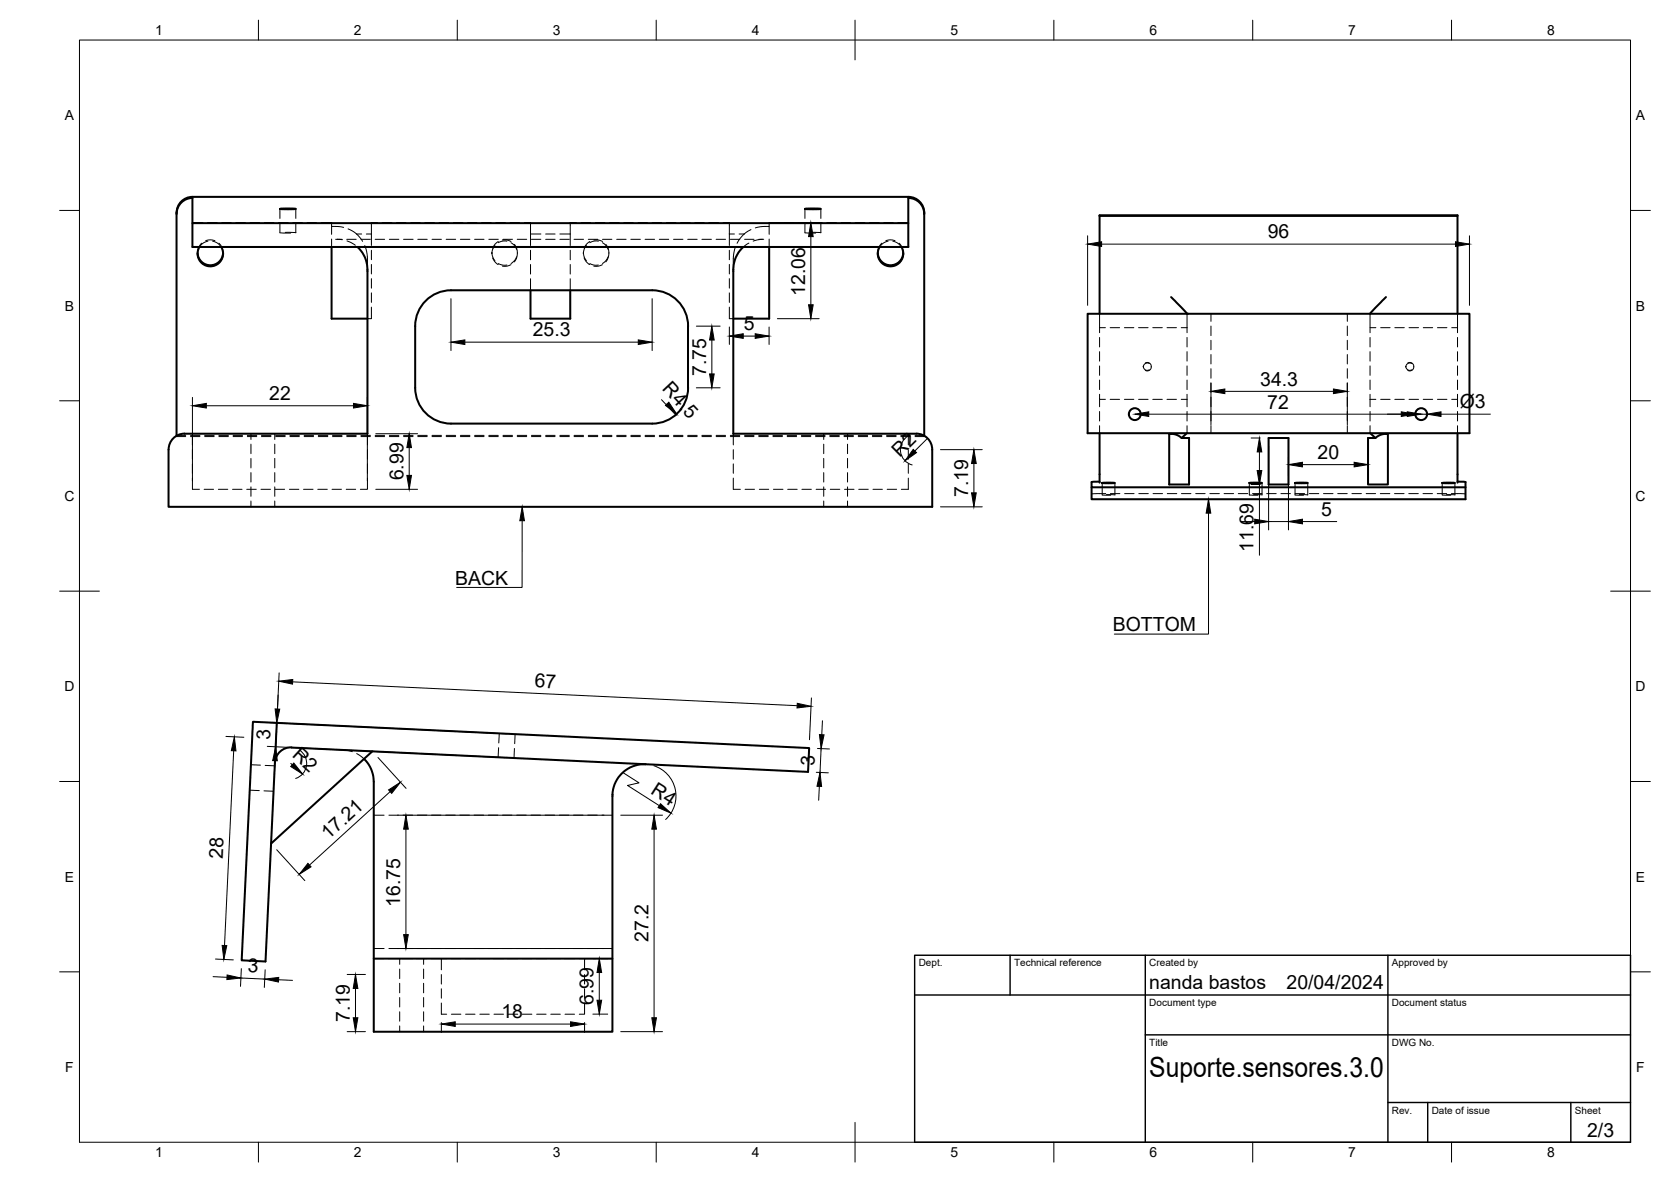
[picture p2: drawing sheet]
<svg xmlns="http://www.w3.org/2000/svg" width="420mm" height="297mm" viewBox="0 0 420 297" stroke-linecap="round" stroke-linejoin="round" font-family="sans-serif">
<!-- layer: Visible -->
<g fill="none" stroke="#000" stroke-width=".51">
<path d="M44.4 53.7a4 4 0 0 1 4-4v6.4h180v-6.4a4 4 0 0 1 4 4M48.4 56.1v6h180v-6M70.4 52.5h4zM202.4 52.5h4zM276.5 54.3h90v24.6M366.5 54.3v-.2h-90v24.8M49.7 63.6a3.2 3.2 0 0 0 3.2 3.1 3.2 3.2 0 0 0 3.2-3.1M50.2 62a3.2 3.2 0 0 0 2.7 4.9 3.2 3.2 0 0 0 2.7-4.9M83.4 62.1v18h9M89.9 62.1a7.6 7.6 0 0 1 2.5 5.7v41.2h-46a4 4 0 0 0-4 4M107 75.6a9 9 0 0 1 6.4-2.7h50.6a9 9 0 0 1 9 9.1v15.4a9 9 0 0 1-9 9.1h-50.6a9 9 0 0 1-9-9v-15.5a9 9 0 0 1 2.6-6.4zM133.4 72.9v7.2h10v-7.2"/>
<path d="M186.9 62.1a7.6 7.6 0 0 0-2.5 5.7v41.2h46a4 4 0 0 1 4 4M193.4 62.1v18h-9M220.7 63.6a3.2 3.2 0 0 0 3.2 3.1 3.2 3.2 0 0 0 3.2-3.1M221.2 62a3.2 3.2 0 0 0 2.7 4.9 3.2 3.2 0 0 0 2.7-4.9M273.5 78.9h96v30h-96zM294.5 74.7l4 4.2M348.5 74.7l-4 4.2M42.4 113v14.4h192v-14.4M44.4 109.5v-56a4 4 0 0 1 4-4h180a4 4 0 0 1 4 4v56M276.5 108.9v12.4M298.5 108.9l-1.4 1.2h1.9v11.7h-5v-12.8l1.9 .3 1.2 .8M319 110.1h5v11.7h-5z"/>
<path d="M344.5 108.9l1.3 1.2h-1.8v11.7h5v-12.8l-1.9 .3-1.3 .8M366.5 108.9v12.4M274.5 121.1v1.4h94M276.5 121l-2 .1M277.1 121.4h3.2zM314.1 121.4h3.2zM325.6 121.4h3.2zM362.6 121.4h3.2zM366.5 121l2 .1v4.4h-94v-3M63.6 181.4l6 .3-2.8 59.9-6-.3zM69.6 181.7l133.9 6.3-.3 6-129.9-6.1M73.3 187.8a4 4 0 0 0-4.2 3.8"/>
<path d="M91.5 190.7a8.1 8.1 0 0 1 2.5 6.1v62.5h60v-59.2M93.6 188.8l-25.4 23.2M162.3 192.1a8 8 0 0 0-8.3 7.9M94 240.9h60"/>
<circle cx="285.3" cy="104.1" r="1.49"/>
<circle cx="357.3" cy="104.1" r="1.49"/>
</g>
<!-- layer: Hidden -->
<g fill="none" stroke="#000" stroke-width=".25">
<path d="M48.4 55.9h2.6M52.2 55.9h2.4M55.8 55.9h2.3M59.3 55.9h2.4M62.9 55.9h2.4M66.5 55.9h2.4M70 55.9h2.4M70.4 56.1v2.4l2.7 .1M70.4 52.5v2.4M73.6 55.9h2.4M74.4 56.1v2.4l-2.7-.1M74.4 52.5v2.4"/>
<path d="M77.2 55.9h2.4M80.8 55.9h2.6M83.4 56v.9l3 .3M83.4 55.9v.1M83.4 56.9v2M87.5 57.5l2.2 1.3M89.7 58.8l1.5 1.8M89.7 58.8h1.2M92.1 58.8h1.3M93.4 58.8v2.9M94.9 55.9h-1.5v2.9M96.1 55.9h2.4"/>
<path d="M99.7 55.9h2.4M103.3 55.9h2.3M106.8 55.9h2.4M110.4 55.9h2.4M114 55.9h2.4M117.6 55.9h2.3M121.1 55.9h2.4M124.7 55.9h2.4M128.3 55.9h2.3M131.8 55.9h1.6v2.9M133.4 58.8h2.6M133.4 58.8v2.9"/>
<path d="M137.2 58.8h2.4M140.8 58.8h2.6M143.4 58.8v2.9M144.9 55.9h-1.5v2.9M146.1 55.9h2.4M149.7 55.9h2.4M153.3 55.9h2.4M156.8 55.9h2.4M160.4 55.9h2.4M164 55.9h2.4M167.6 55.9h2.3M171.1 55.9h2.4"/>
<path d="M174.7 55.9h2.4M178.3 55.9h2.4M181.8 55.9h1.6v2.9M183.4 58.8h1.3M183.4 58.8v2.9M185.8 58.8h1.3M187.1 58.8l-.9 1-.9 1.3M188.8 57.7l-1.7 1.1M189.9 57.3l1.2-.3 2.3-.1v2M196 55.9h-2.6v1M197.2 55.9h2.4M200.8 55.9h2.4"/>
<path d="M202.4 56.1v2.4l2.7 .1M202.4 52.5v2.4M204.3 55.9h2.4M206.4 56.1v2.4l-2.7-.1M206.4 52.5v2.4M207.9 55.9h2.4M211.5 55.9h2.4M215.1 55.9h2.3M218.6 55.9h2.4M222.2 55.9h2.4M225.8 55.9h2.6M49.7 63.5v.2"/>
<path d="M50.7 61.1l-.7 1-.3 1.5M52.3 60.6l-1.1 .4-1 1.1M53.5 60.6l1 .4 1.1 1.1M54 60.5l-1.1-.2-1.2 .2M55 61.1l.8 1 .3 1.5M56.1 63.5v.2M83.4 60.1v2M84.4 60.1l1.7 .1M84.8 60.1h1.2M87.2 60.1h2.4M87.2 60.5l2.1 1.1M90.8 60.1h2.3"/>
<path d="M91.7 61.7l.6 2.2 .1 3.9M93.4 77.2v2.9h-1M93.4 62.9v2.4M93.4 66.4v2.4M93.4 70v2.4M93.4 73.6v2.4M94.3 60.1h2.4M97.9 60.1h2.4M101.5 60.1h2.4M105.1 60.1h2.3M108.6 60.1h2.4M112.2 60.1h2.4"/>
<path d="M115.8 60.1h2.4M119.3 60.1h2.4M122.9 60.1h2.4M123.7 63.5l.3 1.2 .4 .8M123.9 64.8l.4 .9 1 .8M124.4 61.7l-.6 1-.1 1v-.2M125.3 60.7l-.8 .6-.6 1.1M125.3 66.2l.9 .4h1.3M126.3 60.3h1l1.2 .4M126.5 60.1h2.4M127.4 60.6h-.9l-1.2 .4M128.5 61l.8 .6 .6 1.1"/>
<path d="M128.5 66.5l-1 .4h-1.2M129.3 61.4l.6 1 .2 1.3M129.9 64.5l-.4 .9-1 .8M130 60.1h2.4M130.1 63.8l-.3 1.2-.5 .8M133.4 62.9v2.4M133.4 66.5v2.4M133.4 70v2.9M133.6 60.1h2.4M137.2 60.1h2.4M140.8 60.1h2.4M143.4 62.9v2.4"/>
<path d="M143.4 66.5v2.4M143.4 70v2.9M144.3 60.1h2.4M146.9 64.8l.4 .9 1 .8M147.4 61.7l-.5 1-.2 1v-.2l.2 1.2 .5 .8M147.9 60.1h2.4M148.3 60.7l-.8 .6-.6 1.1M148.3 66.2l.9 .4h1.3M149.3 60.3h1l1.2 .4M150.5 60.6h-1l-1.2 .4M151.5 66.5l-1 .4h-1.2M151.5 61l.8 .6 .6 1.1"/>
<path d="M151.5 60.1h2.4M152.3 61.4l.6 1 .2 1.3M152.9 64.5l-.5 .9-.9 .8M153.1 63.8l-.3 1.2-.5 .8M155.1 60.1h2.3M158.6 60.1h2.4M162.2 60.1h2.4M165.8 60.1h2.3M169.4 60.1h2.3M172.9 60.1h2.4M176.5 60.1h2.4M180.1 60.1h2.3"/>
<path d="M183.4 62.9v2.4M183.4 66.4v2.4M183.4 70v2.4M183.4 73.6v2.4M183.4 77.2v2.9h1M183.6 60.1h2.4M184.9 62.2l-.5 2.3v3.3M187.2 60.1h2.4M188.3 61.1l-1.4 1M190.8 60.1h1.2M191.7 60.1l-2.3 .5M193.4 60.1v2"/>
<path d="M220.7 63.5v.2M221.7 61.1l-.9 1.5-.1 1M223.3 60.6l-1.1 .4-1 1.1M224.5 60.6l1.1 .4 1 1.1M225 60.5l-1.1-.2-1.2 .2M226.1 61.1l.7 1 .3 1.5M227.1 63.5v.2M276.5 78.9v4.7M298.5 78.9v4.7M304.5 78.9v1.9M338.8 78.9v1.9M344.5 78.9v4.7"/>
<path d="M366.5 78.9v4.7M276.5 99.1v1.3h1.4M276.5 84.8v2.4M276.5 88.4v2.3M276.5 92v2.3M276.5 95.5v2.4M276.5 82.3h1.4M279.1 82.3h2.4M282.7 82.3h2.4M286.3 82.3h2.4M288 91.2a1.04 1.04 0 0 1 1.5 .9 1.04 1.04 0 0 1-1.5 1M289 91.4a.99 .99 0 0 0-1.5 .8v-.1a1 1 0 0 0 1.5 .8"/>
<path d="M289.9 82.3h2.3M293.4 82.3h2.4M297 82.3h1.5M298.5 84.8v2.4M298.5 88.4v2.3M298.5 92v2.3M298.5 95.5v2.4M298.5 99.1v3.1M304.5 81.9v2.4M304.5 85.5v2.4M304.5 89.1v2.4M304.5 92.7v2.3"/>
<path d="M304.5 96.2v2.4M304.5 99.8v2.4M338.8 81.9v2.4M338.8 85.5v2.4M338.8 89.1v2.4M338.8 92.7v2.3M338.8 96.2v2.4M338.8 99.8v2.4M344.5 82.3h1.4M344.5 84.8v2.4M344.5 88.4v2.3M344.5 92v2.3"/>
<path d="M344.5 95.5v2.4M344.5 99.1v3.1M347.2 82.3h2.3M350.7 82.3h2.4M354 91.2a1.04 1.04 0 0 1 1.5 .9 1.04 1.04 0 0 1-1.5 1M354.3 82.3h2.4M355 91.4a1.01 1.01 0 0 0-1.5 .8v-.1a1.01 1.01 0 0 0 1.5 .8M357.9 82.3h2.3M361.4 82.3h2.4M365 82.3h1.5M366.5 84.8v2.4M366.5 88.4v2.3"/>
<path d="M366.5 92v2.3M366.5 95.5v2.4M366.5 99.1v3.1M44.4 109.5v.2h2.3M44.4 109.4h2.3M47.9 109.7h2.4M47.9 109.4h2.4M48.4 109v2.8M48.4 113v2.4M48.4 116.6v2.3M51.5 109.7h2.3M51.5 109.4h2.3"/>
<path d="M55 109.7h2.4M55 109.4h2.4M58.6 109.7h2.4M58.6 109.4h2.4M62.2 109.7h2.4M62.2 109.4h2.4M63.1 109v1.4M63.1 111.6v2.4M63.1 115.2v2.4M63.1 118.8v2.3M65.7 109.7h2.4M65.7 109.4h2.4"/>
<path d="M69.1 109v1.4M69.1 111.6v2.4M69.1 115.2v2.4M69.1 118.8v2.3M69.3 109.7h2.4M69.3 109.4h2.4M72.9 109.7h2.4M72.9 109.4h2.4M76.5 109.7h2.3M76.5 109.4h2.3M80 109.7h2.4M80 109.4h2.4"/>
<path d="M83.6 109.7h2.4M83.6 109.4h2.4M87.2 109.7h2.4M87.2 109.4h2.4M90.8 109.7h2.3M90.8 109.4h2.3M92.4 109v2.8M92.4 113v2.4M92.4 116.6v2.3M94.3 109.7h2.4M94.3 109.4h2.4M97.9 109.7h2.4"/>
<path d="M97.9 109.4h2.4M101.5 109.7h2.4M101.5 109.4h2.4M105.1 109.7h2.3M105.1 109.4h2.3M108.6 109.7h2.4M108.6 109.4h2.4M112.2 109.7h2.4M112.2 109.4h2.4M115.8 109.7h2.4M115.8 109.4h2.4M119.3 109.7h2.4"/>
<path d="M119.3 109.4h2.4M122.9 109.7h2.4M122.9 109.4h2.4M126.5 109.7h2.4M126.5 109.4h2.4M130 109.7h2.4M130 109.4h2.4M133.6 109.7h2.4M133.6 109.4h2.4M137.2 109.7h2.4M137.2 109.4h2.4M140.8 109.7h2.4"/>
<path d="M140.8 109.4h2.4M144.3 109.7h2.4M144.3 109.4h2.4M147.9 109.7h2.4M147.9 109.4h2.4M151.5 109.7h2.4M151.5 109.4h2.4M155.1 109.7h2.3M155.1 109.4h2.3M158.6 109.7h2.4M158.6 109.4h2.4M162.2 109.7h2.4"/>
<path d="M162.2 109.4h2.4M165.8 109.7h2.3M165.8 109.4h2.3M169.4 109.7h2.3M169.4 109.4h2.3M172.9 109.7h2.4M172.9 109.4h2.4M176.5 109.7h2.4M176.5 109.4h2.4M180.1 109.7h2.3M180.1 109.4h2.3M183.6 109.7h2.4"/>
<path d="M183.6 109.4h2.4M184.4 109v2.8M184.4 113v2.4M184.4 116.6v2.3M187.2 109.7h2.4M187.2 109.4h2.4M190.8 109.7h2.4M190.8 109.4h2.4M194.4 109.7h2.3M194.4 109.4h2.3M197.9 109.7h2.4M197.9 109.4h2.4"/>
<path d="M201.5 109.7h2.4M201.5 109.4h2.4M205.1 109.7h2.4M205.1 109.4h2.4M207.1 109v1.4M207.1 111.6v2.4M207.1 115.2v2.4M207.1 118.8v2.3M208.6 109.7h2.4M208.6 109.4h2.4M212.2 109.7h2.4M212.2 109.4h2.4"/>
<path d="M213.1 109v1.4M213.1 111.6v2.4M213.1 115.2v2.4M213.1 118.8v2.3M215.8 109.7h2.4M215.8 109.4h2.4M219.4 109.7h2.3M219.4 109.4h2.3M222.9 109.7h2.4M222.9 109.4h2.4M226.5 109.7h2.4M226.5 109.4h2.4"/>
<path d="M228.4 109v2.8M228.4 113v2.4M228.4 116.6v2.3M230.1 109.4h2.3M232.4 109.5v.2h-2.3M276.5 100.4v1.8M276.5 103.4v2.4M276.5 107v1.9M279.1 100.4h2.4M282.7 100.4h2.4M286.3 100.4h2.4M289.9 100.4h2.3"/>
<path d="M293.4 100.4h2.4M297 100.4h1.5M298.5 103.4v2.4M298.5 107v1.9M304.5 103.4v2.4M304.5 107v1.9M338.8 103.4v2.4M338.8 107v1.9M344.5 100.4h1.4M344.5 103.4v2.4M344.5 107v1.9M347.2 100.4h2.3"/>
<path d="M350.7 100.4h2.4M354.3 100.4h2.4M357.9 100.4h2.3M361.4 100.4h2.4M365 100.4h1.5M366.5 103.4v2.4M366.5 107v1.9M48.4 120.1v2.9h1.7M51.3 123h2.4M54.9 123h2.4M58.5 123h2.4M62 123h2.4"/>
<path d="M63.1 122.4v2.3M63.1 125.9v1.5M65.6 123h2.4M69.1 122.4v2.3M69.1 125.9v1.5M69.2 123h2.4M72.8 123h2.3M76.3 123h2.4M79.9 123h2.4M83.5 123h2.4M87.1 123h2.3M92.4 120.1v2.9h-1.8"/>
<path d="M184.4 120.1v2.9h1.8M187.3 123h2.4M190.9 123h2.4M194.5 123h2.4M198.1 123h2.3M201.6 123h2.4M205.2 123h2.4M207.1 122.4v2.3M207.1 125.9v1.5M208.8 123h2.4M212.3 123h2.4M213.1 122.4v2.3"/>
<path d="M213.1 125.9v1.5M215.9 123h2.4M219.5 123h2.4M223.1 123h2.3M228.4 120.1v2.9h-1.8M277.1 121.4v3h2.2M278 124l-3.5 .1M279.2 124h2.4M280.3 121.4v3l-2.1-.1M282.8 124h2.4M286.3 124h2.4M289.9 124h2.4"/>
<path d="M293.5 124h2.4M297.1 124h2.3M300.7 124h2.3M304.2 124h2.4M307.8 124h2.4M311.4 124h2.3M314.1 121.4v3h2.2M314.9 124h2.4M317.3 121.4v3l-2.1-.1M318.5 124h2.4M322.1 124h2.4M325.6 121.4v3h2.2"/>
<path d="M325.6 124h2.4M328.8 121.4v3l-2.1-.1M329.2 124h2.4M332.8 124h2.4M336.4 124h2.4M339.9 124h2.4M343.5 124h2.4M347.1 124h2.4M350.6 124h2.4M354.2 124h2.4M357.8 124h2.4M361.4 124h2.3"/>
<path d="M362.6 121.4v3h2.2M364.9 124l3.6 .1M365.8 121.4v3l-2.1-.1M62.8 198.6l2.4 .1M63.1 192.2l2.4 .1M66.4 198.7l2.4 .1M66.7 192.3l2.4 .2M86.4 188.5l2.2 .4M89.7 189.4l1.8 1.3M125.4 187.9l-.2 2.4M125.5 184.3l-.1 2.4M129.3 188.1l-.1 2.4"/>
<path d="M129.5 184.5l-.1 2.4M94 204.9h2.6M97.8 204.9h2.4M101.3 204.9h2.4M104.9 204.9h2.4M108.5 204.9h2.4M112.1 204.9h2.3M115.6 204.9h2.4M119.2 204.9h2.4M122.8 204.9h2.4M126.4 204.9h2.3M129.9 204.9h2.4"/>
<path d="M133.5 204.9h2.4M137.1 204.9h2.3M140.7 204.9h2.3M144.2 204.9h2.4M147.8 204.9h2.4M151.4 204.9h2.6M94 238.4h2.6M97.8 238.4h2.4M101.3 238.4h2.4M104.9 238.4h2.4M108.5 238.4h2.4M112.1 238.4h2.3"/>
<path d="M115.6 238.4h2.4M119.2 238.4h2.4M122.8 238.4h2.4M126.4 238.4h2.3M129.9 238.4h2.4M133.5 238.4h2.4M137.1 238.4h2.3M140.7 238.4h2.3M144.2 238.4h2.4M147.8 238.4h2.4M151.4 238.4h2.6M94 240.9h2.5"/>
<path d="M97.7 240.9h2.4M100.5 240.9h.1M100.5 240.9v1.4M100.5 243.5v2.4M100.5 247.1v2.4M100.5 250.7v2.4M100.5 254.3v2.3M100.5 257.8v1.5M101.3 240.9h2.4M104.9 240.9h2.3M106.5 240.9h.1M106.5 240.9v1.4"/>
<path d="M106.5 243.5v2.4M106.5 247.1v2.4M106.5 250.7v2.4M106.5 254.3v2.3M106.5 257.8v1.5M108.4 240.9h2.6M111 240.9h1.3M111 252.1v2.8h1.3M111 240.9v2.8M111 244.9v2.4M111 248.5v2.4M113.5 240.9h2.4"/>
<path d="M113.5 254.9h2.4M117.1 240.9h2.3M117.1 254.9h2.3M120.6 240.9h2.4M120.6 254.9h2.4M124.2 240.9h2.4M124.2 254.9h2.4M127.8 240.9h2.4M127.8 254.9h2.4M131.4 240.9h2.3M131.4 254.9h2.3M134.9 240.9h2.4"/>
<path d="M134.9 254.9h2.4M138.5 240.9h2.4M138.5 254.9h2.4M142.1 240.9h2.4M142.1 254.9h2.4M145.6 240.9h4.3M147 240.9h.1M147 252.1v2.8h-1.4M147 240.9v2.8M147 244.9v2.4M147 248.5v2.4M151.1 240.9h2.9"/>
</g>
<!-- layer: Visible -->
<circle cx="298.5" cy="78.9" r=".25" fill="#000"/>
<!-- layer: BORDER -->
<g fill="none" stroke="#000" stroke-width=".25">
<path d="M20 10.1h390v276.9h-390zM65 5.1v5M115 5.1v5M165 5.1v5M215 5.1v10M265 5.1v5M315 5.1v5M365 5.1v5M15 52.9h5M410 52.9h5M15 100.7h5M410 100.7h5"/>
<path d="M15 148.6h10M405 148.6h10M15 196.4h5M410 196.4h5M15 244.2h5M410 244.2h5M65 287v5M115 287v5M165 287v5M215 282.1v9.9M265 287v5M315 287v5"/>
<path d="M365 287v5"/>
</g>
<!-- layer: TITLEBLOCK -->
<path d="M230 240.1h180v46.9h-180zM230 250h180M254 240.1v9.9M288 240.1v46.9M349 240.1v46.9M288 260.1h122M349 277.1h61M359 277.1v9.9M395 277.1v9.9" fill="none" stroke="#000" stroke-width=".36"/>
<!-- layer: FD_Dimensions -->
<g fill="none" stroke="#000" stroke-width=".25">
<path d="M195.5 56h10.5M203.9 59.5v17.1M273.5 59.3v17.4M369.5 59.3v17.4M113.4 75.1v13M164 75.1v13M277 61.3h89M48.4 99.9v21M92.4 99.9v21M116.9 86h43.6M175.1 97.5h6M175.1 82h6"/>
<path d="M179 85.5v8.5M183.4 82.2v4.4M186.9 84.5h3M193.4 82.2v4.4M195.5 80.1h10.5M304.5 96.3v10.5M308 98.3h27.3M338.8 96.3v10.5M51.9 102h37M94.5 109h10.5M102.9 112.5v7M166.3 100.4l3.7 4v-.5l-2.3-2.4"/>
<path d="M228.4 109.5a4 4 0 0 0-2 4 4 4 0 0 0 3 3.3M233.2 110.2l-4.2 4.1 1-1M236.5 113h10.5M244.9 116.5v7.4M288.8 104.1h65M314.6 110.1h2.3M316.7 113.6v4.6M319 112.2v21M324 112.2v21M327.5 116.8h13M344 114.7v4.9M355.8 104.1h3"/>
<path d="M362.3 104.1h12.4M94.5 123h10.5M236.5 127.4h10.5M312 131.1h3.5M314.6 121.8h2.3M316.7 121.8v17.7M319 131.1h5M327.5 131.1h8.6M69.9 174.7l-.1 3.5M70.2 169.1l-.5 10.5M73.6 171.4l126.8 5.9M204 175.4l-.5 10.5"/>
<path d="M56.8 185.1l4.5 .2M58.8 188.7l-2.3 48.9M67.2 187.6l59.9 2.8M67.5 181.6l59.9 2.8M69.2 191.2l-.2 3.5M69.6 181.7l-.3 6M73.1 191.8l2.8 2.6-2.4-2.2M75.3 188.5a4 4 0 0 1 1.8 3.8 4 4 0 0 1-2.8 3.3M95 190.4l7.1 7.7M98.1 198.9l-20.3 18.5M156.6 194.1l4.1 2.6-2.9 .7 8 5.1M164.4 192.4a8 8 0 0 1 3 13.5"/>
<path d="M205.3 194.1l3 .1M205.5 188.1l3.1 .1M206 197.6l-.2 3.5M206.5 188.1l-.3 6M206.8 181.1l-.2 3.5M69.6 213.5l7 7.8M100 204.9h51.9M102.1 208.4v26.5M156.1 204.9h10.5M164.5 208.4v47.4M100 238.4h51.9M53.6 245.4l3.5 .2"/>
<path d="M54.2 241l4.5 .2M60.6 245.8l6 .2M60.7 243.4l-.2 4.5M66.7 243.7l-.2 4.4M70.1 246.2l3.5 .2M87.3 259.3h4.6M87.3 244.9h4.6M89.4 248.4v7.4M111 257v2.5M114.5 257.4h29M147 257v2.5M149.1 240.9h3.7"/>
<path d="M149.1 254.9h3.7M150.7 244.4v7M156.1 259.3h10.5"/>
</g>
<g fill="#000" stroke="#000" stroke-width=".25">
<path d="M203.9 56l.6 3.5h-1.2zM203.3 76.6h1.2l-.6 3.5zM273.5 61.3l3.5-.5v1.1zM366 60.8l3.5 .5-3.5 .6zM113.4 86l3.5-.6v1.2zM160.5 85.4l3.5 .6-3.5 .6zM178.4 94h1.2l-.6 3.5zM179 82l.6 3.5h-1.2zM183.4 84.5l3.5-.6v1.1zM189.9 83.9l3.5 .6-3.5 .5zM304.5 98.3l3.5-.5v1.1zM335.3 97.8l3.5 .5-3.5 .6z"/>
<path d="M48.4 102l3.5-.6v1.1zM88.9 101.4l3.5 .6-3.5 .5zM102.9 109l.6 3.5h-1.2zM102.3 119.5h1.2l-.6 3.5zM167.3 101.9l.9-.8 1.9 2.9zM229.6 112.9l.8 .9-2.9 2zM244.9 113l.6 3.5h-1.2zM285.3 104.1l3.5-.6v1.2zM316.7 110.1l.6 3.5h-1.2zM316.1 118.2h1.2l-.6 3.6zM324 116.8l3.5-.6v1.1zM340.5 116.2l3.5 .6-3.5 .5z"/>
<path d="M352.3 103.5l3.5 .6-3.5 .6zM353.8 103.5l3.5 .6-3.5 .6zM358.8 104.1l3.5-.6v1.2zM244.3 123.9h1.2l-.6 3.5zM315.5 130.5l3.5 .6-3.5 .5zM324 131.1l3.5-.6v1.1zM69.2 178.1l1.1 .1-.7 3.5zM70.1 171.2l3.5-.4v1.1zM200.5 176.7l3.4 .8-3.5 .4zM58.9 185.2l.4 3.5-1.1-.1zM69.3 187.7l.4 3.5-1.1-.1zM73.9 191.8l2.2 2.7-3-1.9z"/>
<path d="M97.7 198.5l3-1.9-2.2 2.8zM206.2 194.1l.4 3.5h-1.2zM206 184.6l1.2 .1-.7 3.4zM77.4 217l.8 .8-3 1.9zM102.1 204.9l.6 3.5h-1.2zM164.5 204.9l.6 3.5h-1.2zM166.1 202l2.6 2.4-3.2-1.4zM55.9 237.6h1.1l-.7 3.5zM101.5 234.9h1.2l-.6 3.5zM57.1 245l3.5 .8-3.6 .4zM66.6 246l3.5-.4-.1 1.2zM88.8 255.8h1.2l-.6 3.5z"/>
<path d="M89.4 244.9l.6 3.5h-1.2zM111 257.4l3.5-.6v1.1zM143.5 256.8l3.5 .6-3.5 .5zM150.7 240.9l.6 3.5h-1.2zM150.1 251.4h1.2l-.6 3.5zM163.9 255.8h1.2l-.6 3.5z"/>
</g>
<!-- layer: Leaders -->
<path d="M131.3 127.4l.6 3.5h-1.2zM303.9 125.4l.5 3.6h-1.1z" fill="#000" stroke="#000" stroke-width=".25"/>
<path d="M131.3 130.9v16.7h-16.5M303.9 129v30.3h-23.7" fill="none" stroke="#000" stroke-width=".25"/>
<text font-size="7" x="289" y="270.6">Suporte.sensores.3.0</text>
<g font-size="4.9">
<text x="318.8" y="59.9">96</text>
<text x="202.4" y="74.3" transform="rotate(-90 202.4 74.3)">12.06</text>
<text x="187" y="83">5</text>
<text x="134" y="84.5">25.3</text>
<text x="177.5" y="94.5" transform="rotate(-90 177.5 94.5)">7.75</text>
<text x="67.7" y="100.6">22</text>
<text x="166.3" y="97.9" transform="rotate(47 166.3 97.9)">R4.5</text>
<text x="316.9" y="96.9">34.3</text>
<text x="318.6" y="102.7">72</text>
<text x="367" y="102.5">Ø3</text>
<text x="226.3" y="115.1" transform="rotate(-45 226.3 115.1)">R2</text>
<text x="331.3" y="115.3">20</text>
<text x="101.4" y="120.7" transform="rotate(-90 101.4 120.7)">6.99</text>
<text x="243.4" y="124.9" transform="rotate(-90 243.4 124.9)">7.19</text>
<text x="332.2" y="129.6">5</text>
<text x="315.2" y="138.7" transform="rotate(-90 315.2 138.7)">11.69</text>
<text x="114.5" y="146.9">BACK</text>
<text x="279.8" y="158.7">BOTTOM</text>
<text x="134.4" y="172.7" transform="rotate(3 134.4 172.7)">67</text>
<text x="67.9" y="186" transform="rotate(-87 67.9 186)">3</text>
<text x="73.3" y="190.1" transform="rotate(42 73.3 190.1)">R2</text>
<text x="204.8" y="192.4" transform="rotate(-87 204.8 192.4)">3</text>
<text x="163.4" y="199.3" transform="rotate(33 163.4 199.3)">R4</text>
<text x="56" y="215.8" transform="rotate(-87 56 215.8)">28</text>
<text x="82.6" y="211.1" transform="rotate(-42 82.6 211.1)">17.21</text>
<text x="100.6" y="227.9" transform="rotate(-90 100.6 227.9)">16.75</text>
<text x="163.1" y="236.8" transform="rotate(-90 163.1 236.8)">27.2</text>
<text x="62.3" y="244.4" transform="rotate(3 62.3 244.4)">3</text>
<text x="289" y="248.5">nanda bastos</text>
<text x="323.5" y="248.5">20/04/2024</text>
<text x="87.9" y="256.8" transform="rotate(-90 87.9 256.8)">7.19</text>
<text x="126.1" y="255.9">18</text>
<text x="149.2" y="252.6" transform="rotate(-90 149.2 252.6)">6.99</text>
<text x="399.1" y="285.7">2/3</text>
</g>
<g font-size="3.5">
<text x="39" y="8.8">1</text>
<text x="89" y="8.8">2</text>
<text x="139" y="8.8">3</text>
<text x="189" y="8.8">4</text>
<text x="239" y="8.8">5</text>
<text x="289" y="8.8">6</text>
<text x="339" y="8.8">7</text>
<text x="389" y="8.8">8</text>
<text x="16.3" y="30.2">A</text>
<text x="411.3" y="30.2">A</text>
<text x="16.3" y="78">B</text>
<text x="411.3" y="78">B</text>
<text x="16.2" y="125.9">C</text>
<text x="411.2" y="125.9">C</text>
<text x="16.2" y="173.7">D</text>
<text x="411.2" y="173.7">D</text>
<text x="16.3" y="221.6">E</text>
<text x="411.3" y="221.6">E</text>
<text x="16.4" y="269.4">F</text>
<text x="411.4" y="269.4">F</text>
<text x="39" y="290.8">1</text>
<text x="89" y="290.8">2</text>
<text x="139" y="290.8">3</text>
<text x="189" y="290.8">4</text>
<text x="239" y="290.8">5</text>
<text x="289" y="290.8">6</text>
<text x="339" y="290.8">7</text>
<text x="389" y="290.8">8</text>
</g>
<g font-size="2.5">
<text x="231" y="242.9">Dept.</text>
<text x="255" y="242.9">Technical reference</text>
<text x="289" y="242.9">Created by</text>
<text x="350" y="242.9">Approved by</text>
<text x="289" y="252.8">Document type</text>
<text x="350" y="252.8">Document status</text>
<text x="289" y="262.9">Title</text>
<text x="350" y="262.9">DWG No.</text>
<text x="350" y="279.9">Rev.</text>
<text x="360" y="279.9">Date of issue</text>
<text x="396" y="279.9">Sheet</text>
</g>
</svg>
